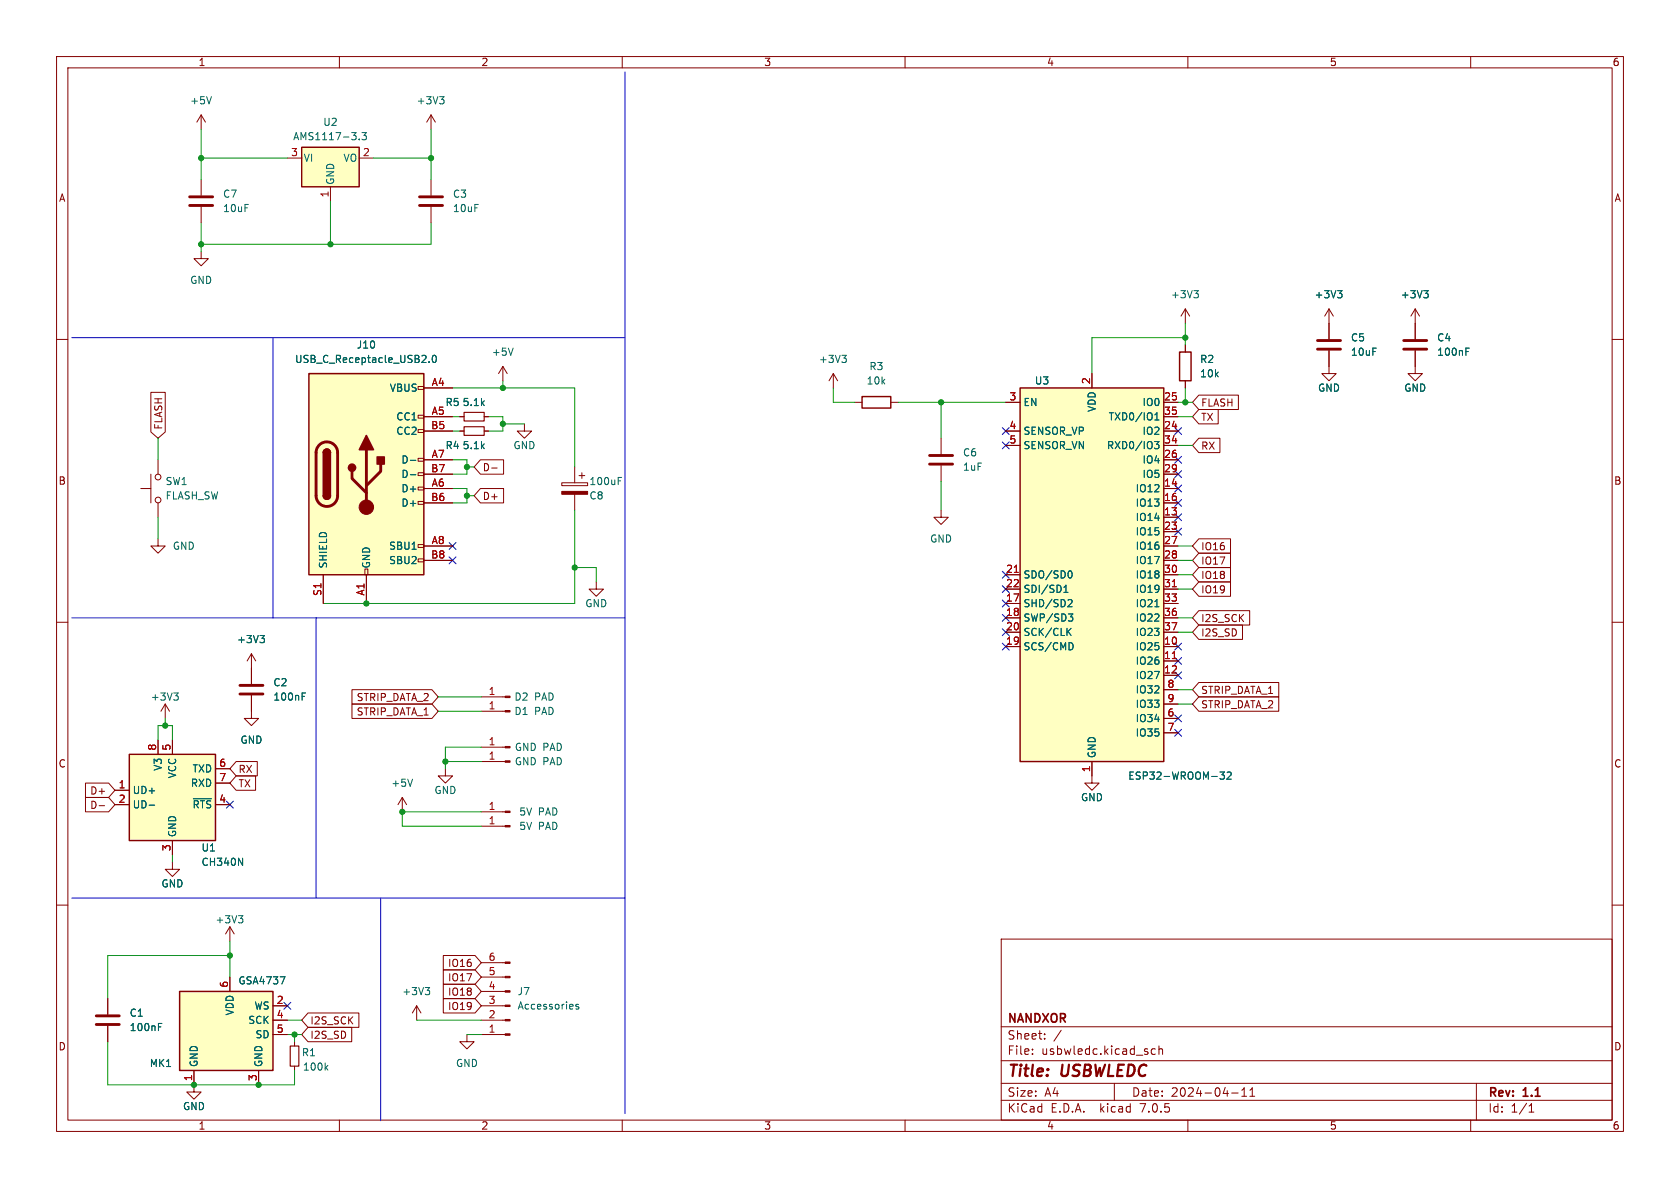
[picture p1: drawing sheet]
<svg xmlns="http://www.w3.org/2000/svg" width="297mm" height="210mm" viewBox="0 0 297 210" stroke-linecap="round" stroke-linejoin="round" font-family="sans-serif">
<g fill="none" stroke="#840000" stroke-width=".18">
<path d="M10 10h277v190h-277zM12 12h273v186h-273zM60 10v2M110 10v2M160 10v2M210 10v2M260 10v2M35.6 20.3v2.6M35.6 31.8v2.7M35.6 36.6v2.8M35.6 20.3l-.8 1.3M35.6 20.3l.7 1.3"/>
<path d="M50.8 27.9h2.5M58.4 33v2.6M63.5 27.9h2.5M76.2 20.3v2.6M76.2 31.8v2.7M76.2 36.6v2.8M76.2 20.3l-.8 1.3M76.2 20.3l.8 1.3M10 60h2M35.6 44.5v1.2h1.2l-1.2 1.3-1.3-1.3h1.3M209.5 54.6l-.7 1.3M209.5 54.6v2.6"/>
<path d="M209.5 54.6l.8 1.3M234.9 54.6v5.3M234.9 54.6l-.7 1.3M234.9 54.6l.8 1.3M250.2 54.6v5.3M250.2 54.6l-.8 1.3M250.2 54.6l.8 1.3M285 60h2M26.7 69.4h2.5v7l-1.3 1.1-1.2-1.1zM73.9 75.9h1v.6h-1zM73.9 73.4h1v.5h-1zM73.9 68.3h1v.5h-1z"/>
<path d="M74.9 76.2h5.1M74.9 73.7h5.1M74.9 68.6h5.1M81.3 76.2h.7M81.3 73.7h.7M85.6 76.2h.8M85.6 73.7h.8M88.9 64.8l-.8 1.2M88.9 64.8v2.5M88.9 64.8l.8 1.2M92.7 74.9v1.3h1.3l-1.3 1.3-1.3-1.3h1.3M147.3 66l-.7 1.3"/>
<path d="M147.3 66v2.6M147.3 66l.8 1.3M151.1 71.1h1.3M157.5 71.1h1.2M166.4 77.5v2.8M177.8 76.2h2.5M177.8 71.1h2.5M177.8 78.7h2.5M193 66v2.6M205.7 76.2h2.6M205.7 71.1h2.6M205.7 78.7h2.6"/>
<path d="M205.7 73.7h2.6M209.5 61v1.2M209.5 67.3v1.3M211.9 72.4h3.5v2.5h-3.5l-1.1-1.2zM211.9 69.8h7v2.6h-7l-1.1-1.3zM211.9 77.5h3.8v2.5h-3.8l-1.1-1.3zM234.9 62v4h1.3l-1.3 1.3-1.2-1.3h1.2M250.2 62v4h1.3l-1.3 1.3-1.3-1.3h1.3M24.9 86.4h1.8M26.7 83.8v5.1M27.9 95.3v1.2h1.3l-1.3 1.3-1.2-1.3h1.2M27.9 81.3v2.5"/>
<path d="M27.9 88.9v2.5M73.9 98.8h1v.5h-1zM73.9 96.3h1v.5h-1zM73.9 88.6h1v.6h-1zM73.9 86.1h1v.5h-1zM73.9 83.6h1v.5h-1zM73.9 81h1v.5h-1zM74.9 86.4h5.1M74.9 88.9h5.1M74.9 81.3h5.1M74.9 96.5h5.1M74.9 99.1h5.1"/>
<path d="M74.9 83.8h5.1M84.9 86.4h4.1v2.5h-4.1l-1.1-1.3zM84.9 81.3h4.1v2.5h-4.1l-1.1-1.2zM86.9 82.7h1M99.3 85.3h4.6v.6h-4.6zM101.6 82.6v2.7M101.6 87.4v2.8M102.4 84.1h1M102.9 83.6v1M166.4 90.2v1.2h1.2l-1.2 1.3-1.3-1.3h1.3M166.4 82.3v2.8M205.7 91.4h2.6"/>
<path d="M205.7 86.4h2.6M205.7 88.9h2.6M205.7 94h2.6M205.7 81.3h2.6M205.7 96.5h2.6M205.7 99.1h2.6M205.7 83.8h2.6M211.9 97.8h5.6v2.5h-5.6l-1.1-1.2zM211.9 95.2h5.6v2.6h-5.6l-1.1-1.3zM10 110h2M44.4 115.6v5.3M44.4 115.6l-.7 1.2"/>
<path d="M44.4 115.6l.8 1.2M57.1 101.6v5.1M64.5 100.6h.5v1h-.5zM64.8 101.6v5.1M105.4 102.9v1.2h1.3l-1.3 1.3-1.3-1.3h1.3M177.8 114.3h2.5M177.8 106.7h2.5M177.8 109.2h2.5M177.8 111.8h2.5M177.8 101.6h2.5M177.8 104.1h2.5M205.7 114.3h2.6"/>
<path d="M205.7 116.8h2.6M205.7 119.4h2.6M205.7 106.7h2.6M205.7 109.2h2.6M205.7 111.8h2.6M205.7 101.6h2.6M205.7 104.1h2.6M211.9 110.5h7.8v2.5h-7.8l-1.1-1.2zM211.9 107.9h9v2.6h-9l-1.1-1.3zM211.9 102.9h5.6v2.5h-5.6l-1.1-1.3zM211.9 100.3h5.6v2.6h-5.6l-1.1-1.3zM285 110h2"/>
<path d="M15.1 138.4h4.1l1.1 1.3-1.1 1.3h-4.1zM20.3 139.7h2.6M27.9 130.8v2.6M29.2 124.5l-.8 1.2M29.2 124.5v2.5M29.2 124.5l.8 1.2M30.5 130.8v2.6M38.1 135.9h2.5M38.1 138.4h2.5M41.8 134.6h3.7v2.6h-3.7l-1.2-1.3zM41.8 137.2h3.4v2.5h-3.4l-1.2-1.3zM44.4 122.9v4.1h1.3l-1.3 1.3-1.2-1.3h1.2"/>
<path d="M62.2 124.5h14.2l1.1 1.2-1.1 1.3h-14.2zM62.2 121.9h14.2l1.1 1.3-1.1 1.3h-14.2zM78.7 135.9v1.3h1.3l-1.3 1.2-1.2-1.2h1.2M85.1 123.2h4.2M85.1 125.7h4.2M85.1 132.1h4.2M85.1 134.6h4.2M193 134.6v3.8h1.3l-1.3 1.3-1.2-1.3h1.2M205.7 127h2.6M205.7 129.5h2.6M205.7 121.9h2.6M205.7 124.5h2.6"/>
<path d="M211.9 123.2h14.2v2.5h-14.2l-1.1-1.2zM211.9 120.6h14.2v2.6h-14.2l-1.1-1.3zM10 160h2M15.1 141h4.1l1.1 1.2-1.1 1.3h-4.1zM17.5 142.4h1M20.3 142.2h2.6M30.5 152.4v1.3h1.2l-1.2 1.2-1.3-1.2h1.3M30.5 148.6v2.5M38.1 142.2h2.5M71.1 141l-.7 1.2M71.1 141v2.5M71.1 141l.8 1.2"/>
<path d="M85.1 146.1h4.2M85.1 143.5h4.2M285 160h2M19 176.5v2.8M40.6 163.8l-.7 1.3M40.6 163.8v2.6M40.6 172.7v2.6M40.6 163.8l.8 1.3M48.3 177.8h2.5M54.5 179.1h8.9v2.5h-8.9l-1.2-1.3zM73.7 177.8l-.8 1.3M73.7 177.8v2.5"/>
<path d="M73.7 177.8l.7 1.3M78.4 174h5.6l1.1 1.3-1.1 1.2h-5.6zM78.4 168.9h5.6l1.1 1.3-1.1 1.3h-5.6zM78.4 171.4h5.6l1.1 1.3-1.1 1.3h-5.6zM78.4 176.5h5.6l1.1 1.3-1.1 1.3h-5.6zM85.1 177.8h4.2M85.1 170.2h4.2M85.1 172.7h4.2M85.1 175.3h4.2M177 166h108v32h-108zM19 181.4v2.8M34.3 189.2v3.8h1.3l-1.3 1.3-1.3-1.3h1.3"/>
<path d="M45.7 189.2v2.6M48.3 180.3h2.5M48.3 182.9h2.5M52.1 184.2v.7M52.1 188.5v.7M54.5 181.6h7.7v2.6h-7.7l-1.2-1.3zM60 198v2M82.5 182.9v1.3h1.3l-1.3 1.2-1.2-1.2h1.2M85.1 180.3h4.2M85.1 182.9h4.2M110 198v2M160 198v2"/>
<path d="M177 194.5h108M177 191.5h108M177 187.5h108M177 181.5h108M182.5 186.3v.1M182.5 185.5v.1M184.7 183.6v.1M184.7 182.8v.1M187.6 182.1l-1.3 2M197 191.5v3M204.2 185.5l-.4-.1-.3 .3v.4l.2 .2h.5M204.9 185.5l.2-.1 .4 .1v.9"/>
<path d="M204.9 184.9v1.5M210 198v2M217.7 193.2h1.2M219.5 193.8h.9M219.5 192.7l.5-.4v1.5M221 193.8h.8M221 192.7l.4-.4v1.5M260 198v2M261 191.5v6.5M270.3 196.6h.9M270.3 195.5l.4-.4v1.5"/>
<circle cx="27.9" cy="88.4" r=".51"/>
<circle cx="27.9" cy="84.3" r=".51"/>
</g>
<g fill="none" stroke="#006464" stroke-width=".18">
<path d="M37.4 17.1l-.4 1.3M77.7 17.1h.8l-.4 .5M78.3 17.6l.2 .2v.3l-.2 .3M63.5 24.6v.1M64 23.4h.8l-.5 .5 .4 .1v.6l-.2 .1-.5-.1M211.1 51.4h.7l-.4 .5M211.6 51.9l.2 .2v.3l-.2 .2M236.5 51.4h.7l-.4 .5M237 51.9l.2 .2v.3l-.2 .2M251.7 51.4h.8l-.4 .5M252.2 51.9l.3 .2v.3l-.3 .2M75.9 64v.1"/>
<path d="M76.5 62.9l.2-.1a.68 .68 0 0 1 .5 .6 .68 .68 0 0 1-.5 .7l-.2-.1-.1-.4zM90.7 61.5l-.4 1.3M148.8 62.8h.8l-.4 .5M149.4 63.3l.2 .2v.3l-.2 .3M204.1 78h.8l-.4 .5 .3 .2 .1 .4-.3 .2h-.3M204.2 74.2h.7M204.2 73.3l.3-.3v1.2M259.2 61.5h.6M72.5 81.4h1M72.5 83.9h1M109.3 84.4h.6M46 112.3h.7l-.4 .5"/>
<path d="M46.5 112.8l.2 .3v.3l-.2 .2M188.1 104.7h.7M188.1 103.8l.3-.4v1.3M188.8 111.6l.6 .7M188.9 108.5h.8l-.5 .5 .4 .1 .1 .5-.3 .2h-.3M189 106l.4 .1 .1 .3-.8 .9h.8M189.1 100.9a.68 .68 0 0 1 .5 .6 .68 .68 0 0 1-.5 .7M189.4 111.1l-.8 .7M189.5 113.7l.2 .5-.2 .6M204.2 107.3h.7M30.7 122.5h.8l-.4 .5M31.3 123l.2 .2v.3l-.2 .3"/>
<path d="M53.4 122.5h.6M72.9 137.7l-.4 1.3M215.7 136.5h.8l-.5 .5 .4 .1v.5l-.2 .1h-.5M216.9 136.6l.5-.1 .3 .3-.8 .9h.8M26.4 142.3h.9M34.2 141.2h3.2M42.2 151.7l.7 1.3v-1.3M42.2 161.9h.7l-.4 .5M42.7 162.4l.2 .2v.3l-.2 .2M49.5 172.7h.9l-.6 1.2M75.2 174.6h.8l-.5 .5M75.7 175.1l.3 .2v.3l-.3 .2"/>
<path d="M102.3 177.6l-.3-.1-.2 .2 .1 .2 .4 .1v.3h-.5M28 180.9h.6M57.6 188.7l.4 .5M58 188.3l-.5 .5"/>
</g>
<g fill="#840000" stroke="#840000" stroke-width=".18">
<path d="M89.3 123.1h.9v.2h-.9z"/>
<path d="M99.3 86.9h4.6v.5h-4.6z"/>
<path d="M89.3 125.6h.9v.3h-.9z"/>
<path d="M89.3 170.1h.9v.2h-.9z"/>
<path d="M89.3 172.6h.9v.2h-.9z"/>
<path d="M89.3 175.1h.9v.3h-.9z"/>
<path d="M89.3 177.7h.9v.2h-.9z"/>
<path d="M89.3 180.2h.9v.3h-.9z"/>
<path d="M89.3 182.8h.9v.2h-.9z"/>
<path d="M89.3 132h.9v.2h-.9z"/>
<path d="M89.3 134.5h.9v.2h-.9z"/>
<path d="M89.3 145.9h.9v.3h-.9z"/>
<path d="M89.3 143.4h.9v.2h-.9z"/>
<circle cx="64.8" cy="89.7" r="1.27"/>
</g>
<g fill="#ffffc2" stroke="#ffffc2" stroke-width=".18">
<path d="M31.7 175.3h16.6v13.9h-16.6z"/>
<path d="M180.3 68.6h25.4v66h-25.4z"/>
<path d="M53.3 26h10.2v7h-10.2z"/>
<path d="M54.6 66h20.3v35.6h-20.3z"/>
<path d="M22.9 133.4h15.2v15.2h-15.2z"/>
</g>
<path d="M53.3 26h10.2v7h-10.2zM54.6 66h20.3v35.6h-20.3zM152.4 70.1h5.1v2h-5.1zM180.3 68.6h25.4v66h-25.4zM208.5 62.2h2.1v5.1h-2.1zM57.1 87.6a.64 .64 0 0 0 .7 .7 .64 .64 0 0 0 .6-.7M57.1 80a.64 .64 0 0 1 .7-.6 .64 .64 0 0 1 .6 .6M22.9 133.4h15.2v15.2h-15.2zM31.7 175.3h16.6v13.9h-16.6z" fill="none" stroke="#840000" stroke-width=".25"/>
<g fill="none" stroke="#840000" stroke-width=".51">
<path d="M33.5 36.3h4.1M33.5 34.8h4.1M74.2 36.3h4M74.2 34.8h4M56.4 78.7a1.9 1.9 0 0 1 2.1-.4 1.9 1.9 0 0 1 1.2 1.7v7.6a1.91 1.91 0 0 1-1.9 1.9 1.91 1.91 0 0 1-1.9-1.9v-7.8l.2-.6zM64.8 79.5v10.2M232.9 60.2h4.1M232.9 61.7h4.1M248.2 60.2h4M248.2 61.7h4M62.2 83.3v1.3l2.6 2.5M67.3 82v1.3l-2.5 2.6"/>
<path d="M164.3 82h4.1M164.3 80.5h4.1M42.4 121.2h4.1M42.4 122.7h4.1M17 179.6h4.1M17 181.1h4.1"/>
</g>
<path d="M179.3 101.2h.7M207.3 116.4h.7M207.3 103.7h.7" fill="none" stroke="#a90000" stroke-width=".18"/>
<path d="M82 75.4h3.6v1.6h-3.6zM82 72.9h3.6v1.5h-3.6zM51.3 184.9h1.5v3.6h-1.5z" fill="none" stroke="#840000" stroke-width=".2"/>
<g fill="#840000" stroke="#840000" stroke-width=".25">
<path d="M57.1 87.6h1.3a.64 .64 0 0 1-.6 .7 .64 .64 0 0 1-.7-.7z"/>
<path d="M57.1 80h1.3v7.6h-1.3z"/>
<path d="M57.3 79.6a.64 .64 0 0 1 .7-.2 .64 .64 0 0 1 .4 .6h-1.3z"/>
<path d="M64.8 77l1.2 2.5h-2.5z"/>
<path d="M66.7 80.8h1.2v1.2h-1.2z"/>
<circle cx="62.2" cy="82.7" r=".63"/>
</g>
<path d="M110.5 12.7v184.2M12.7 59.7h97.8M48.3 59.7v49.5M12.7 109.2h97.8M55.9 109.2v49.6M12.7 158.8h97.8M67.3 158.8v39.3" fill="none" stroke="#0000c2" stroke-width=".18"/>
<g fill="none" stroke="#009600" stroke-width=".18">
<path d="M35.6 22.9v8.9M35.6 39.4v5.1M35.6 27.9h15.2M58.4 35.6v7.6M66 27.9h10.2M76.2 39.4v3.8h-40.6M76.2 22.9v8.9M209.5 57.2v3.8M209.5 59.7h-16.5v6.3M27.9 77.5v3.8M80 76.2h1.3M80 73.7h1.3"/>
<path d="M80 68.6h21.6v14M86.4 73.7h2.5v2.5h-2.5M88.9 67.3v1.3M88.9 74.9h3.8M147.3 68.6v2.5h3.8M158.7 71.1h19.1M166.4 71.1v6.4M208.3 73.7h2.5M208.3 71.1h2.5M208.3 78.7h2.5M209.5 68.6v2.5M27.9 91.4v3.9"/>
<path d="M80 86.4h2.5v2.5h-2.5M80 81.3h2.5v2.5h-2.5M82.5 87.6h1.3M82.5 82.6h1.3M101.6 90.2v16.5h-44.5M166.4 85.1v5.1M208.3 96.5h2.5M208.3 99.1h2.5M101.6 100.3h3.8v2.6M208.3 109.2h2.5M208.3 104.1h2.5M208.3 101.6h2.5"/>
<path d="M208.3 111.8h2.5M27.9 130.8v-2.5h2.6v2.5M29.2 127v1.3M77.5 123.2h7.6M77.5 125.7h7.6M78.7 134.6h6.4M85.1 132.1h-6.4v3.8M208.3 121.9h2.5M208.3 124.5h2.5M30.5 151.1v1.3M85.1 143.5h-14v2.6h14M40.6 168.9h-21.6v7.6"/>
<path d="M40.6 166.4v6.3M19 184.2v7.6h33.1v-2.6M50.8 182.9h2.5M50.8 180.3h2.5M52.1 182.9v1.3M73.7 180.3h11.4M82.5 182.9h2.6"/>
</g>
<g fill="none" stroke="#000084" stroke-width=".18">
<path d="M177.2 75.6l1.2 1.2M177.2 78.1l1.2 1.2M178.4 75.6l-1.2 1.2M178.4 78.1l-1.2 1.2M207.7 75.6l1.2 1.2M208.9 75.6l-1.2 1.2M79.4 98.5l1.2 1.2M79.4 95.9l1.2 1.2M80.6 98.5l-1.2 1.2M80.6 95.9l-1.2 1.2M207.7 93.4l1.2 1.2M207.7 90.8l1.2 1.2"/>
<path d="M207.7 83.2l1.2 1.2M207.7 88.3l1.2 1.2M207.7 80.7l1.2 1.2M207.7 85.8l1.2 1.2M208.9 93.4l-1.2 1.2M208.9 90.8l-1.2 1.2M208.9 80.7l-1.2 1.2M208.9 83.2l-1.2 1.2M208.9 88.3l-1.2 1.2M208.9 85.8l-1.2 1.2M177.2 106.1l1.2 1.2M177.2 101l1.2 1.2"/>
<path d="M177.2 111.2l1.2 1.2M177.2 103.5l1.2 1.2M177.2 113.7l1.2 1.2M177.2 108.6l1.2 1.2M178.4 106.1l-1.2 1.2M178.4 101l-1.2 1.2M178.4 111.2l-1.2 1.2M178.4 103.5l-1.2 1.2M178.4 113.7l-1.2 1.2M178.4 108.6l-1.2 1.2M207.7 118.8l1.2 1.2M207.7 116.2l1.2 1.2"/>
<path d="M207.7 113.7l1.2 1.2M208.9 118.8l-1.2 1.2M208.9 116.2l-1.2 1.2M208.9 113.7l-1.2 1.2M207.7 126.4l1.2 1.2M207.7 128.9l1.2 1.2M208.9 126.4l-1.2 1.2M208.9 128.9l-1.2 1.2M40 141.6l1.2 1.2M41.2 141.6l-1.2 1.2M50.2 177.2l1.2 1.2M51.4 177.2l-1.2 1.2"/>
</g>
<g fill="#009600" stroke="#009600" stroke-width=".18">
<circle cx="35.6" cy="43.2" r=".46"/>
<circle cx="35.6" cy="27.9" r=".46"/>
<circle cx="82.5" cy="82.6" r=".46"/>
<circle cx="82.5" cy="87.6" r=".46"/>
<circle cx="76.2" cy="27.9" r=".46"/>
<circle cx="58.4" cy="43.2" r=".46"/>
<circle cx="88.9" cy="68.6" r=".46"/>
<circle cx="88.9" cy="74.9" r=".46"/>
<circle cx="166.4" cy="71.1" r=".46"/>
<circle cx="209.5" cy="59.7" r=".46"/>
<circle cx="101.6" cy="100.3" r=".46"/>
<circle cx="64.8" cy="106.7" r=".46"/>
<circle cx="71.1" cy="143.5" r=".46"/>
<circle cx="29.2" cy="128.3" r=".46"/>
<circle cx="34.3" cy="191.8" r=".46"/>
<circle cx="45.7" cy="191.8" r=".46"/>
<circle cx="40.6" cy="168.9" r=".46"/>
<circle cx="209.5" cy="71.1" r=".46"/>
<circle cx="52.1" cy="182.9" r=".46"/>
<circle cx="78.7" cy="134.6" r=".46"/>
</g>
<g font-size="2.8" fill="#840000">
<text x="178" y="190.8">Title:</text>
<text x="187.5" y="190.8">USBWLEDC</text>
</g>
<g font-size="2.1" fill="#840000">
<text x="178" y="183.9">Sheet:</text>
<text x="178" y="181.1">NANDXOR</text>
<text x="178" y="186.6">File:</text>
<text x="184" y="186.6">usbwledc.kicad_sch</text>
<text x="178" y="196.8">KiCad</text>
<text x="178" y="194">Size:</text>
<text x="184.6" y="194">A4</text>
<text x="185.7" y="196.8">E.D.A.</text>
<text x="194.4" y="196.8">kicad</text>
<text x="200" y="194">Date:</text>
<text x="201.5" y="196.8">7.0.5</text>
<text x="206.9" y="194">2024-04-11</text>
<text x="263" y="194.2">Rev:</text>
<text x="263" y="196.8">Id:</text>
<text x="267" y="196.8">1/1</text>
<text x="269.2" y="194.2">1.1</text>
</g>
<g font-size="1.8" fill="#840000">
<text x="35" y="11.8">1</text>
<text x="85" y="11.8">2</text>
<text x="135" y="11.8">3</text>
<text x="185" y="11.8">4</text>
<text x="235" y="11.8">5</text>
<text x="285" y="11.8">6</text>
<text x="10.4" y="35.8">A</text>
<text x="285.4" y="35.8">A</text>
<text x="28.9" y="76" transform="rotate(-90 28.9 76)">FLASH</text>
<text x="212.2" y="74.6">TX</text>
<text x="212.2" y="72">FLASH</text>
<text x="85.2" y="83.5">D-</text>
<text x="212.2" y="79.7">RX</text>
<text x="10.3" y="85.8">B</text>
<text x="85.2" y="88.5">D+</text>
<text x="285.3" y="85.8">B</text>
<text x="212.2" y="100">IO17</text>
<text x="212.2" y="97.4">IO16</text>
<text x="212.2" y="105.1">IO19</text>
<text x="212.2" y="102.5">IO18</text>
<text x="212.2" y="112.7">I2S_SD</text>
<text x="212.2" y="110.1">I2S_SCK</text>
<text x="63" y="124.1">STRIP_DATA_2</text>
<text x="212.2" y="125.4">STRIP_DATA_2</text>
<text x="212.2" y="122.8">STRIP_DATA_1</text>
<text x="63" y="126.6">STRIP_DATA_1</text>
<text x="10.3" y="135.8">C</text>
<text x="42.1" y="136.8">RX</text>
<text x="285.3" y="135.8">C</text>
<text x="15.9" y="143.2">D-</text>
<text x="15.9" y="140.6">D+</text>
<text x="42.1" y="139.3">TX</text>
<text x="79.2" y="171.1">IO16</text>
<text x="79.2" y="173.6">IO17</text>
<text x="79.2" y="176.2">IO18</text>
<text x="79.2" y="178.7">IO19</text>
<text x="10.3" y="185.8">D</text>
<text x="54.8" y="183.8">I2S_SD</text>
<text x="54.8" y="181.3">I2S_SCK</text>
<text x="285.3" y="185.8">D</text>
<text x="35" y="199.8">1</text>
<text x="85" y="199.8">2</text>
<text x="135" y="199.8">3</text>
<text x="185" y="199.8">4</text>
<text x="235" y="199.8">5</text>
<text x="285" y="199.8">6</text>
</g>
<g font-size="1.8" fill="#006464">
<text x="33.6" y="18.6">+5V</text>
<text x="57.1" y="22.4">U2</text>
<text x="73.6" y="18.6">+3V3</text>
<text x="51.8" y="25">AMS1117-3.3</text>
<text x="53.6" y="28.8">VI</text>
<text x="60.7" y="28.8">VO</text>
<text x="39.4" y="35.1">C7</text>
<text x="59.2" y="32.8" transform="rotate(-90 59.2 32.8)">GND</text>
<text x="80" y="35.1">C3</text>
<text x="39.4" y="37.7">10uF</text>
<text x="80" y="37.7">10uF</text>
<text x="33.6" y="50.4">GND</text>
<text x="206.9" y="52.9">+3V3</text>
<text x="232.3" y="52.9">+3V3</text>
<text x="247.6" y="52.9">+3V3</text>
<text x="52.1" y="64.3">USB_C_Receptacle_USB2.0</text>
<text x="63" y="61.8">J10</text>
<text x="86.9" y="63.1">+5V</text>
<text x="144.7" y="64.3">+3V3</text>
<text x="153.6" y="65.6">R3</text>
<text x="212.1" y="64.3">R2</text>
<text x="238.8" y="60.5">C5</text>
<text x="238.8" y="63.1">10uF</text>
<text x="254" y="60.5">C4</text>
<text x="254" y="63.1">100nF</text>
<text x="68.9" y="69.4">VBUS</text>
<text x="78.7" y="71.9">R5</text>
<text x="81.7" y="71.9">5.1k</text>
<text x="153.2" y="68.1">10k</text>
<text x="180.8" y="71.9">EN</text>
<text x="182.9" y="68.1">U3</text>
<text x="202" y="71.9">IO0</text>
<text x="212.1" y="66.9">10k</text>
<text x="233" y="69.4">GND</text>
<text x="248.2" y="69.4">GND</text>
<text x="70" y="74.5">CC1</text>
<text x="70" y="77">CC2</text>
<text x="180.8" y="77">SENSOR_VP</text>
<text x="193.9" y="72.8" transform="rotate(-90 193.9 72.8)">VDD</text>
<text x="196" y="74.5">TXD0/IO1</text>
<text x="202" y="77">IO2</text>
<text x="70.9" y="82.1">D-</text>
<text x="78.7" y="79.6">R4</text>
<text x="81.7" y="79.6">5.1k</text>
<text x="90.7" y="79.6">GND</text>
<text x="170.2" y="80.8">C6</text>
<text x="170.2" y="83.4">1uF</text>
<text x="180.8" y="79.6">SENSOR_VN</text>
<text x="195.7" y="79.6">RXD0/IO3</text>
<text x="202" y="82.1">IO4</text>
<text x="29.2" y="85.9">SW1</text>
<text x="29.2" y="88.5">FLASH_SW</text>
<text x="70.9" y="87.2">D+</text>
<text x="70.9" y="89.7">D+</text>
<text x="70.9" y="84.6">D-</text>
<text x="104.1" y="88.5">C8</text>
<text x="104.1" y="85.9">100uF</text>
<text x="200.8" y="87.2">IO12</text>
<text x="200.8" y="89.7">IO13</text>
<text x="202" y="84.6">IO5</text>
<text x="200.8" y="92.3">IO14</text>
<text x="200.8" y="94.8">IO15</text>
<text x="30.5" y="97.3">GND</text>
<text x="58" y="100.6" transform="rotate(-90 58 100.6)">SHIELD</text>
<text x="65.6" y="100.6" transform="rotate(-90 65.6 100.6)">GND</text>
<text x="68.8" y="97.3">SBU1</text>
<text x="68.8" y="99.9">SBU2</text>
<text x="164.4" y="96.1">GND</text>
<text x="200.8" y="97.3">IO16</text>
<text x="200.8" y="99.9">IO17</text>
<text x="103.4" y="107.5">GND</text>
<text x="180.8" y="107.5">SHD/SD2</text>
<text x="180.8" y="102.4">SDO/SD0</text>
<text x="180.8" y="105">SDI/SD1</text>
<text x="200.8" y="102.4">IO18</text>
<text x="200.8" y="105">IO19</text>
<text x="200.8" y="107.5">IO21</text>
<text x="41.8" y="113.9">+3V3</text>
<text x="180.8" y="110">SWP/SD3</text>
<text x="180.8" y="112.6">SCK/CLK</text>
<text x="200.8" y="110">IO22</text>
<text x="200.8" y="112.6">IO23</text>
<text x="180.8" y="115.1">SCS/CMD</text>
<text x="200.8" y="115.1">IO25</text>
<text x="200.8" y="117.7">IO26</text>
<text x="26.6" y="124">+3V3</text>
<text x="48.3" y="121.5">C2</text>
<text x="48.3" y="124">100nF</text>
<text x="90.9" y="124">D2</text>
<text x="94.5" y="124">PAD</text>
<text x="200.8" y="120.2">IO27</text>
<text x="200.8" y="122.7">IO32</text>
<text x="200.8" y="125.3">IO33</text>
<text x="42.5" y="131.6">GND</text>
<text x="90.9" y="126.6">D1</text>
<text x="94.5" y="126.6">PAD</text>
<text x="200.8" y="127.8">IO34</text>
<text x="200.8" y="130.4">IO35</text>
<text x="28.8" y="136.3" transform="rotate(-90 28.8 136.3)">V3</text>
<text x="31.3" y="137.6" transform="rotate(-90 31.3 137.6)">VCC</text>
<text x="34" y="136.7">TXD</text>
<text x="91" y="132.9">GND PAD</text>
<text x="91" y="135.4">GND PAD</text>
<text x="193.9" y="134.1" transform="rotate(-90 193.9 134.1)">GND</text>
<text x="199.4" y="138">ESP32-WROOM-32</text>
<text x="23.4" y="140.5">UD+</text>
<text x="23.4" y="143.1">UD-</text>
<text x="33.7" y="139.3">RXD</text>
<text x="34" y="143.1">~{RTS}</text>
<text x="69.1" y="139.3">+5V</text>
<text x="76.7" y="140.5">GND</text>
<text x="191" y="141.8">GND</text>
<text x="31.3" y="148.1" transform="rotate(-90 31.3 148.1)">GND</text>
<text x="91.7" y="146.9">5V PAD</text>
<text x="91.7" y="144.3">5V PAD</text>
<text x="35.6" y="150.7">U1</text>
<text x="35.6" y="153.2">CH340N</text>
<text x="28.5" y="157">GND</text>
<text x="38" y="163.4">+3V3</text>
<text x="22.9" y="179.9">C1</text>
<text x="41.5" y="179.5" transform="rotate(-90 41.5 179.5)">VDD</text>
<text x="42.1" y="174.2">GSA4737</text>
<text x="45" y="178.6">WS</text>
<text x="71.1" y="176.1">+3V3</text>
<text x="91.4" y="176.1">J7</text>
<text x="91.4" y="178.6">Accessories</text>
<text x="22.9" y="182.4">100nF</text>
<text x="43.9" y="181.2">SCK</text>
<text x="45.1" y="183.7">SD</text>
<text x="26.4" y="188.8">MK1</text>
<text x="35.1" y="188.7" transform="rotate(-90 35.1 188.7)">GND</text>
<text x="46.5" y="188.7" transform="rotate(-90 46.5 188.7)">GND</text>
<text x="53.3" y="186.9">R1</text>
<text x="53.5" y="189.4">100k</text>
<text x="80.6" y="188.8">GND</text>
<text x="32.3" y="196.4">GND</text>
</g>
<g font-size="1.8" fill="#a90000">
<text x="51.4" y="27.7">3</text>
<text x="64.1" y="27.7">2</text>
<text x="58.2" y="35" transform="rotate(-90 58.2 35)">1</text>
<text x="76.3" y="68.3">A4</text>
<text x="178.4" y="70.9">3</text>
<text x="192.8" y="68" transform="rotate(-90 192.8 68)">2</text>
<text x="205.7" y="70.9">25</text>
<text x="76.2" y="75.9">B5</text>
<text x="76.3" y="73.4">A5</text>
<text x="178.4" y="75.9">4</text>
<text x="205.7" y="75.9">24</text>
<text x="205.7" y="73.4">35</text>
<text x="76.2" y="83.6">B7</text>
<text x="76.3" y="81">A7</text>
<text x="178.4" y="78.5">5</text>
<text x="205.7" y="81">26</text>
<text x="205.7" y="83.6">29</text>
<text x="205.7" y="78.5">34</text>
<text x="76.2" y="88.6">B6</text>
<text x="76.3" y="86.1">A6</text>
<text x="205.7" y="86.1">14</text>
<text x="205.7" y="88.6">16</text>
<text x="205.7" y="91.2">13</text>
<text x="205.7" y="93.7">23</text>
<text x="76.2" y="98.8">B8</text>
<text x="76.3" y="96.3">A8</text>
<text x="177.8" y="101.3">21</text>
<text x="205.7" y="96.3">27</text>
<text x="205.7" y="98.8">28</text>
<text x="205.7" y="101.3">30</text>
<text x="56.9" y="105.4" transform="rotate(-90 56.9 105.4)">S1</text>
<text x="64.5" y="105.4" transform="rotate(-90 64.5 105.4)">A1</text>
<text x="177.8" y="106.4">17</text>
<text x="177.8" y="103.9">22</text>
<text x="205.7" y="103.9">31</text>
<text x="205.7" y="106.4">33</text>
<text x="177.8" y="109">18</text>
<text x="177.8" y="111.5">20</text>
<text x="205.7" y="109">36</text>
<text x="205.7" y="111.5">37</text>
<text x="177.8" y="114">19</text>
<text x="205.7" y="114">10</text>
<text x="205.7" y="116.6">11</text>
<text x="205.7" y="119.1">12</text>
<text x="86.3" y="122.9">1</text>
<text x="86.3" y="125.5">1</text>
<text x="206.3" y="121.7">8</text>
<text x="206.3" y="124.2">9</text>
<text x="86.3" y="131.8">1</text>
<text x="206.3" y="126.7">6</text>
<text x="206.3" y="129.3">7</text>
<text x="27.7" y="132.7" transform="rotate(-90 27.7 132.7)">8</text>
<text x="30.2" y="132.7" transform="rotate(-90 30.2 132.7)">5</text>
<text x="38.7" y="135.6">6</text>
<text x="86.3" y="134.4">1</text>
<text x="192.8" y="136.6" transform="rotate(-90 192.8 136.6)">1</text>
<text x="20.9" y="139.4">1</text>
<text x="20.9" y="142">2</text>
<text x="38.7" y="142">4</text>
<text x="38.7" y="138.2">7</text>
<text x="86.3" y="143.3">1</text>
<text x="86.3" y="145.8">1</text>
<text x="30.2" y="150.5" transform="rotate(-90 30.2 150.5)">3</text>
<text x="86.3" y="172.5">5</text>
<text x="86.3" y="169.9">6</text>
<text x="40.4" y="174.7" transform="rotate(-90 40.4 174.7)">6</text>
<text x="48.9" y="177.5">2</text>
<text x="86.3" y="177.5">3</text>
<text x="86.3" y="175">4</text>
<text x="48.9" y="180.1">4</text>
<text x="48.9" y="182.6">5</text>
<text x="86.3" y="182.6">1</text>
<text x="86.3" y="180.1">2</text>
<text x="34" y="191.2" transform="rotate(-90 34 191.2)">1</text>
<text x="45.5" y="191.2" transform="rotate(-90 45.5 191.2)">3</text>
</g>
</svg>
